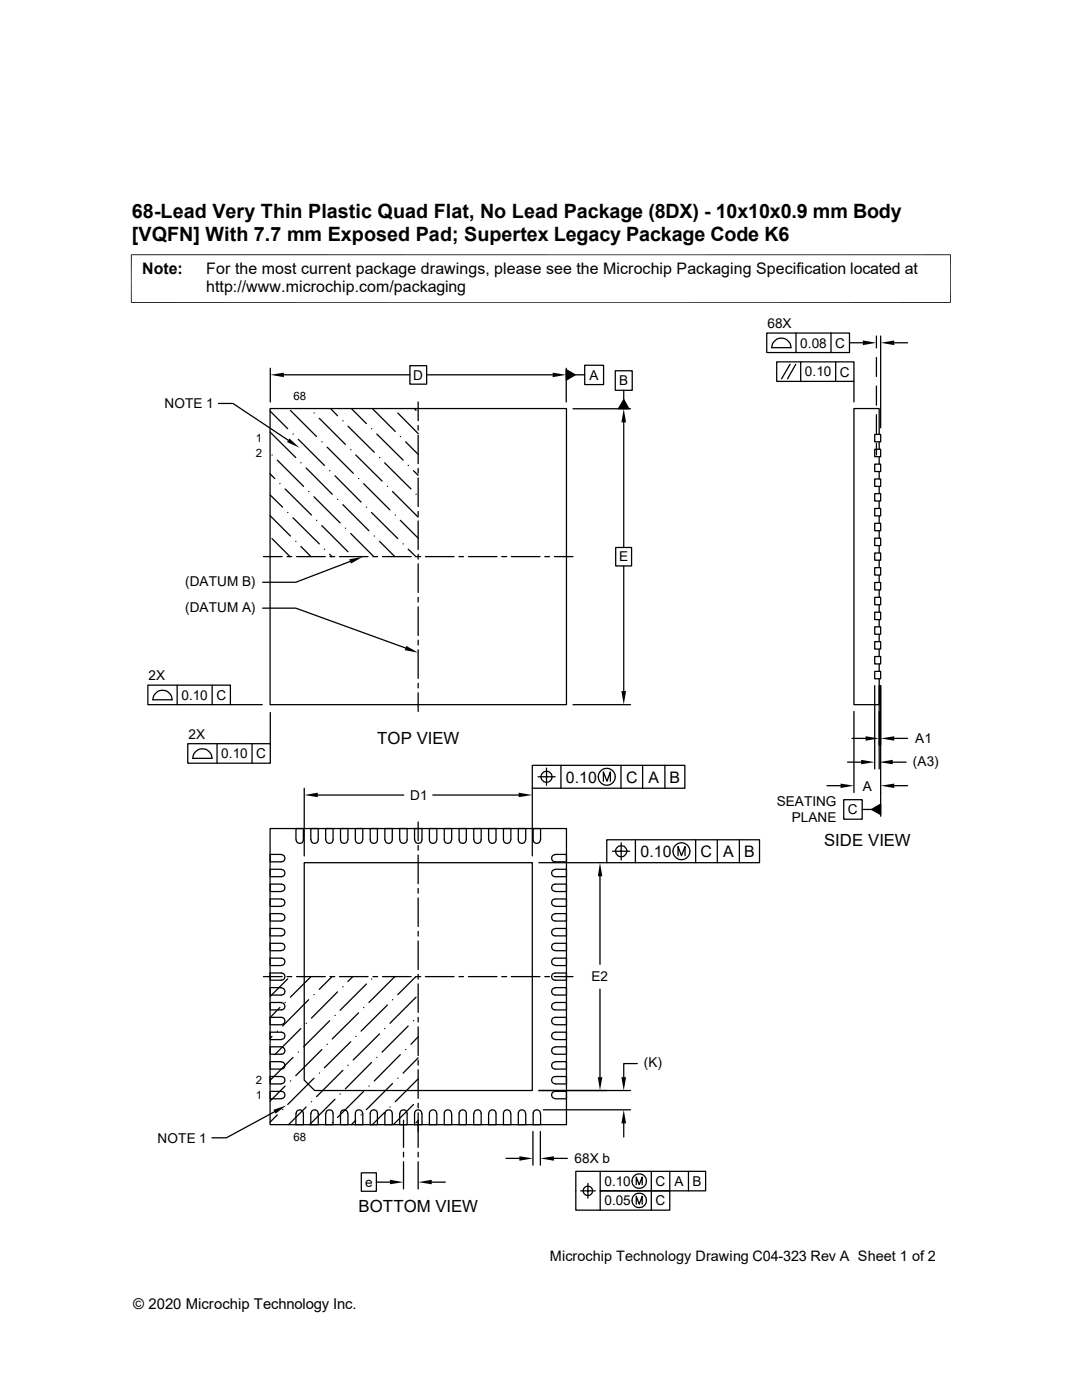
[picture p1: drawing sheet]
<svg xmlns="http://www.w3.org/2000/svg" width="216mm" height="279mm" viewBox="0 0 216 279" stroke-linecap="round" stroke-linejoin="round" font-family="sans-serif">
<g fill="none" stroke="#000" stroke-width=".25">
<path d="M53.9 73.5v6.7M56.6 74.8h25.2M81.8 73h3.3v3.7h-3.3zM85.1 74.8h25.2M113 73.8l1.8 1-1.8 1.1zM113 73.5v6.7M114.8 74.8h1.9M116.7 72.9h3.7v3.9h-3.7zM122.8 74h3.4v3.9h-3.4zM124.5 79.8l1 1.8h-2.1zM124.5 77.9v1.9M153 66.5h16.5v3.9h-16.5z"/>
<path d="M154 69.4h3.9M154 69.4a1.9 1.9 0 0 1 1.9-1.9 1.9 1.9 0 0 1 1.9 1.9M155 72.2h15.4v3.9h-15.4zM157.6 72.7l-1.6 2.9M158.8 72.7l-1.7 2.9M158.8 66.5v3.9M159.8 72.2v3.9M165.8 66.5v3.9M166.8 72.2v3.9M169.5 68.4h2.7M170.4 76.1v4.1M174.9 67.1v2.3"/>
<path d="M174.9 71.3v3.8M174.9 77v3.9M175.7 67.1v18.3M178.4 68.4h2.7M43.6 80.5h2.9l11 7.3M53.9 81.5h59.1v59.1h-59.1zM53.9 98.8l2.5 2.4M53.9 94.6l.9 .9M53.9 86.2l5.1 5.1M53.9 82l3.5 3.6M54.3 90.8h.1M55.3 91.8l5.3 5.3"/>
<path d="M55.8 96.5h.1M56.9 97.6l5.2 5.2M58 81.9l5.2 5.2M58.5 86.6h.1M59.5 87.7l5.2 5.2M60 92.4h.1M61.1 93.4l5.2 5.2M61.6 98.1h.1M62.7 99.1l5.2 5.3M62.7 82.4h.1M63.7 83.5l5.2 5.2M64.2 88.2h.1"/>
<path d="M65.3 89.2l5.2 5.2M65.8 93.9h.1M66 81.5l1.4 1.5M66.8 95l5.3 5.2M67.4 99.7h.1M68.4 84h.1M69.4 85l5.3 5.3M70 89.7h.1M70.1 81.5l3 3M71 90.8l5.2 5.2M71.5 95.5h.1M72.6 96.5l5.2 5.3"/>
<path d="M74.1 85.6h.1M74.3 81.5l4.6 4.6M75.2 86.6l5.2 5.2M75.7 91.3h.1M76.8 92.4l5.2 5.2M77.3 97.1h.1M78.3 98.1l5.1 5.1M79.4 82.4l4 4.1M79.9 87.1h.1M80.9 88.2l2.5 2.5M81.4 92.9h.1M82.5 93.9l.9 1"/>
<path d="M82.7 81.5l.3 .4M83 98.6h.1M83.4 80.2v3.7M83.4 84.9v1M83.4 86.8v5.7M83.4 93.5v.9M83.4 95.4v5.7M114.3 81.6h11.5M124.5 84.3v25M174.5 98.5h1.2v1.5h-1.2zM174.5 95.6h1.2v1.5h-1.2zM174.5 92.6h1.2v1.5h-1.2z"/>
<path d="M174.5 89.7h1.2v1.4h-1.2zM174.5 86.7h1.2v1.5h-1.2zM174.9 82.8v3.8M174.9 88.5v2.3M175.4 86.7v-5.2h-5v59.1h5v-5.1M175.4 88.2v1.5M175.4 91.1v1.5M175.4 94.1v1.5M175.4 97.1v1.4M175.4 100v1.5M52.6 111.1h3.7M53.9 102.9l4.1 4.1"/>
<path d="M54.3 107.5l3.6 3.6M57.3 111.1h.9M57.4 102.3h.1M58.5 103.3l5.2 5.2M59 108h.1M59.2 111.1h5.7M60 109.1l2.1 2M63.2 103.8h.1M64.2 104.9l5.2 5.2M64.7 109.6h.1M65.8 110.6l.5 .5M65.8 111.1h1"/>
<path d="M67.7 111.1h5.7M68.4 100.7l5.2 5.2M68.9 105.4h.1M69.8 112.1l-10.8 4.1h-6.6M70 106.5l4.6 4.6M73.1 101.2h.1M74.1 102.3l5.3 5.2M74.4 111.1h1M74.7 107h.1M75.7 108l3.1 3.1M76.3 111.1h5.7M78.9 102.8h.1"/>
<path d="M79.9 103.8l3.5 3.6M80.4 108.5h.1M81.4 109.6l1.6 1.5h.9M83.4 102.1v.9M83.4 104v5.7M83.4 110.6v1M83.4 112.5v5.7M83.4 119.2v.9M84.9 111.1h5.7M91.6 111.1h.9M93.5 111.1h5.7M100.1 111.1h1"/>
<path d="M102 111.1h5.7M108.7 111.1h.9M110.6 111.1h3.7M122.9 109.3h3.1v3.6h-3.1zM124.5 112.9v25M174.5 119.2h1.2v1.5h-1.2zM174.5 116.2h1.2v1.5h-1.2zM174.5 113.3h1.2v1.5h-1.2zM174.5 110.4h1.2v1.4h-1.2zM174.5 107.4h1.2v1.5h-1.2zM174.5 104.4h1.2v1.5h-1.2zM174.5 101.5h1.2v1.5h-1.2z"/>
<path d="M175.4 103v1.4M175.4 105.9v1.5M175.4 108.9v1.5M175.4 111.8v1.5M175.4 114.8v1.4M175.4 117.7v1.5M29.5 136.7h16.5v3.9h-16.5zM30.5 139.7h3.9M30.5 139.7a1.9 1.9 0 0 1 1.9-1.9 1.9 1.9 0 0 1 1.9 1.9M35.3 136.7v3.9M42.3 136.7v3.9M52.4 121.4h6.6l21.9 7.9"/>
<path d="M83.4 121.1v5.7M83.4 127.8v.9M83.4 129.7v5.7M83.4 136.4v.9M83.4 138.3v3.7M174.5 134h1.2v1.5h-1.2zM174.5 131h1.2v1.5h-1.2zM174.5 128.1h1.2v1.4h-1.2zM174.5 125.1h1.2v1.5h-1.2zM174.5 122.2h1.2v1.5h-1.2zM174.5 136.8v16.7M175.4 120.7v1.5"/>
<path d="M175.4 123.7v1.4M175.4 126.6v1.5M175.4 129.5v1.5M175.4 132.5v1.5M175.4 136.8v16.7M175.7 136.8v26.1M37.5 148.4h16.4v3.9h-16.4zM42.3 151.3a1.9 1.9 0 0 0-1.9-1.9 1.9 1.9 0 0 0-1.9 1.9h3.8M43.3 148.4v3.9M46 140.6h6.3M50.3 148.4v3.9M53.9 142.2v6.2"/>
<path d="M60.7 157.3v13.5M63.4 158.7h17.2M86.4 158.7h17.1M106.2 152.7h30.5v4.6h-30.5zM106.2 157.3v13.5M107.4 155h3.4M109.1 153.3v3.4M111.9 152.7v4.6M114.3 140.6h11.5M120.4 155.9v-1.8l.7 1.8 .7-1.8v1.8M123.9 152.7v4.6M128.2 152.7v4.6"/>
<path d="M132.7 152.7v4.6M165 156.8h2.7M168.4 159.6h3.6v3.9h-3.6zM169.1 152.1h2.7M170 147.4h2.7M170.4 142v16.2M178.1 152.1h2.7M178.4 147.4h2.7M178.4 156.8h2.7M53.9 165.4h59.1v59.1h-59.1zM56.1 170.5h-2.2v1.5h2.2a.72 .72 0 0 0 .8-.7 .72 .72 0 0 0-.8-.7M56.1 173.5h-2.2v1.5h2.2a.72 .72 0 0 0 .8-.8 .72 .72 0 0 0-.8-.7"/>
<path d="M56.1 177.9a.72 .72 0 0 0 .8-.7 .72 .72 0 0 0-.8-.8h-2.2v1.5h2.2M59.1 167.6v-2.2h1.4v2.2a.72 .72 0 0 1-.7 .7 .72 .72 0 0 1-.7-.7M60.7 172.2h45.5v45.4h-43.4l-2.1-2zM62 167.6v-2.2h1.5v2.2a.72 .72 0 0 1-.7 .7 .72 .72 0 0 1-.7-.7M65 165.4h1.5v2.2a.74 .74 0 0 1-.8 .7 .74 .74 0 0 1-.7-.7zM69.4 167.6a.72 .72 0 0 1-.7 .7 .72 .72 0 0 1-.8-.7v-2.2h1.5v2.2M72.3 167.6a.72 .72 0 0 1-.7 .7 .72 .72 0 0 1-.7-.7v-2.2h1.5v2.2M73.9 165.4h1.4v2.2a.72 .72 0 0 1-.7 .7 .72 .72 0 0 1-.7-.7zM76.8 167.6v-2.2h1.5v2.2a.72 .72 0 0 1-.7 .7 .72 .72 0 0 1-.8-.7M79.8 167.6v-2.2h1.4v2.2a.72 .72 0 0 1-.7 .7 .72 .72 0 0 1-.7-.7M82.7 167.6v-2.2h1.5v2.2a.72 .72 0 0 1-.7 .7 .72 .72 0 0 1-.7-.7M83.4 164v3.8"/>
<path d="M83.4 168.7v1M83.4 170.6v5.8M83.4 177.3v1M83.4 179.2v5.7M87.1 167.6a.72 .72 0 0 1-.7 .7 .72 .72 0 0 1-.7-.7v-2.2h1.5v2.2M90.1 167.6a.72 .72 0 0 1-.7 .7 .72 .72 0 0 1-.8-.7v-2.2h1.5v2.2M91.6 165.4h1.4v2.2a.72 .72 0 0 1-.7 .7 .72 .72 0 0 1-.7-.7zM94.5 167.6v-2.2h1.5v2.2a.72 .72 0 0 1-.7 .7 .72 .72 0 0 1-.7-.7M97.5 167.6v-2.2h1.5v2.2a.72 .72 0 0 1-.7 .7 .72 .72 0 0 1-.8-.7M100.5 165.4h1.4v2.2a.72 .72 0 0 1-.7 .7 .72 .72 0 0 1-.7-.7zM104.9 167.6a.72 .72 0 0 1-.8 .7 .72 .72 0 0 1-.7-.7v-2.2h1.5v2.2M107.5 172.2h13.6"/>
<path d="M107.8 167.6a.72 .72 0 0 1-.7 .7 .72 .72 0 0 1-.7-.7v-2.2h1.5v2.2M110.8 177.9a.72 .72 0 0 1-.7-.7 .72 .72 0 0 1 .7-.8h2.2v1.5h-2.2M110.8 173.5h2.2v1.5h-2.2a.72 .72 0 0 1-.7-.8 .72 .72 0 0 1 .7-.7M110.8 170.5h2.2v1.5h-2.2a.72 .72 0 0 1-.7-.7 .72 .72 0 0 1 .7-.7M119.7 174.9v17.5M121.1 167.6h30.5v4.6h-30.5zM122.2 169.9h3.4M122.8 169.9a1.14 1.14 0 0 1 1.2-1.1 1.14 1.14 0 0 1 1.1 1.1M122.9 169.9a1.1 1.1 0 0 0 1.1 1.1 1.1 1.1 0 0 0 1.1-1.1M124 168.2v3.4M126.8 167.6v4.6M135.3 170.8v-1.8l.7 1.8 .7-1.8v1.8"/>
<path d="M138.8 167.6v4.6M143.1 167.6v4.6M147.5 167.6v4.6M172 161.5h1.9M173.9 161.5l1.8-1v2.1zM52.6 194.9h3.7M53.9 194.2h2.2a.72 .72 0 0 1 .8 .7 .72 .72 0 0 1-.8 .7h-2.2zM56.1 180.8a.72 .72 0 0 0 .8-.7 .72 .72 0 0 0-.8-.7h-2.2v1.5h2.2M56.1 182.3h-2.2v1.5h2.2a.72 .72 0 0 0 .8-.7 .72 .72 0 0 0-.8-.7M56.1 185.3h-2.2v1.5h2.2a.72 .72 0 0 0 .8-.7 .72 .72 0 0 0-.8-.8M56.1 189.7a.72 .72 0 0 0 .8-.7 .72 .72 0 0 0-.8-.7h-2.2v1.4h2.2M56.1 192.7a.72 .72 0 0 0 .8-.8 .72 .72 0 0 0-.8-.7h-2.2v1.5h2.2"/>
<path d="M56.1 197.1h-2.2v1.5h2.2a.72 .72 0 0 0 .8-.7 .72 .72 0 0 0-.8-.8M57.3 194.9h.9M57.4 195.4l-3.5 3.5M59.2 194.9h5.7M61.6 199.5l-5.2 5.3M62.1 194.9l-4.1 4.1M62.7 198.5h.1M65.8 194.9h1M66.3 194.9l-2.6 2.5M67.4 198l-5.3 5.2M67.7 194.9h5.7M68.4 196.9h.1"/>
<path d="M70.4 194.9l-1 1M73.1 196.4l-5.2 5.2M74.1 195.4h.1M74.4 194.9h1M76.3 194.9h5.7M78.3 199.5h.1M78.8 194.9l-5.2 5.2M83 199l-5.2 5.2M83.4 185.9v.9M83.4 187.8v5.7M83.4 194.4v1M83.4 196.3v5.8"/>
<path d="M83.9 194.9h-.9l-3.6 3.6M84.9 194.9h5.7M91.6 194.9h.9M93.5 194.9h5.7M100.1 194.9h1M102 194.9h5.7M108.7 194.9h.9M110.2 194.5l.6-.3h2.2v1.4h-2.2a.72 .72 0 0 1-.7-.4 .72 .72 0 0 1 .1-.7zM110.6 194.9h3.7M110.8 197.1h2.2v1.5h-2.2a.72 .72 0 0 1-.7-.7 .72 .72 0 0 1 .7-.8M110.8 192.7a.72 .72 0 0 1-.7-.8 .72 .72 0 0 1 .7-.7h2.2v1.5h-2.2M110.8 189.7a.72 .72 0 0 1-.7-.7 .72 .72 0 0 1 .7-.7h2.2v1.4h-2.2"/>
<path d="M110.8 185.3h2.2v1.5h-2.2a.72 .72 0 0 1-.7-.7 .72 .72 0 0 1 .7-.8M110.8 182.3h2.2v1.5h-2.2a.72 .72 0 0 1-.7-.7 .72 .72 0 0 1 .7-.7M110.8 180.8a.72 .72 0 0 1-.7-.7 .72 .72 0 0 1 .7-.7h2.2v1.5h-2.2M119.7 197.4v17.6M53.9 200.1h2.2a.72 .72 0 0 1 .8 .7 .72 .72 0 0 1-.8 .7h-2.2zM53.9 214.8h2.2a.74 .74 0 0 1 .8 .8 .74 .74 0 0 1-.8 .7h-2.2zM54.3 206.8l-.4 .4M55.3 205.8h.1M55.8 201.1l-1.9 2M56.1 204.5a.72 .72 0 0 0 .8-.7 .72 .72 0 0 0-.8-.8h-2.2v1.5h2.2M56.1 207.4a.72 .72 0 0 0 .8-.7 .72 .72 0 0 0-.8-.7h-2.2v1.5h2.2M56.1 208.9h-2.2v1.5h2.2a.72 .72 0 0 0 .8-.7 .72 .72 0 0 0-.8-.7"/>
<path d="M56.1 211.9h-2.2v1.5h2.2a.72 .72 0 0 0 .8-.8 .72 .72 0 0 0-.8-.7M56.1 219.2a.72 .72 0 0 0 .8-.7 .72 .72 0 0 0-.8-.7h-2.2v1.5h2.2M56.9 200.1h.1M56.9 216.7l-3 3.1M58 215.7h.1M58.5 211l-4.6 4.6M59.5 210h.1M60 205.3l-5.2 5.2M61.1 204.2h.1M62.1 219.9h.1M62.7 215.2l-5.3 5.2M63.7 214.2h.1"/>
<path d="M64.2 209.5l-5.2 5.2M65.3 208.4h.1M65.8 203.7l-5.2 5.2M66.8 202.6h.1M66.8 219.4l-5 5.1M67.9 218.3h.1M68.4 213.6l-5.2 5.3M69.4 212.6h.1M70 207.9l-5.3 5.2M71 206.8h.1M71.5 202.1l-5.2 5.2M72.6 201.1h.1"/>
<path d="M72.6 217.8l-5.2 5.2M73.6 216.7h.1M74.1 212l-5.2 5.3M75.2 211h.1M75.7 206.3l-5.2 5.2M76.8 205.3h.1M77.3 200.6l-5.2 5.2M78.3 216.2l-5.2 5.2M79.4 215.2h.1M79.9 210.5l-5.2 5.2M80.9 209.5h.1M81.4 204.8l-5.2 5.2"/>
<path d="M82.5 203.7h.1M83.4 206.9l-1.4 1.5M83.4 211.1l-3 3.1M83.4 215.3l-4.5 4.6M83.4 203v1M83.4 204.9v5.8M83.4 211.6v1M83.4 213.5v5.7M107.5 217.6h18.3M110.2 200.4l.6-.3h2.2v1.4h-2.2a.72 .72 0 0 1-.7-.3 .72 .72 0 0 1 .1-.8zM110.4 215l.4-.2h2.2v1.5h-2.2a.73 .73 0 0 1-.7-.5 .73 .73 0 0 1 .3-.8zM110.8 219.2a.72 .72 0 0 1-.7-.7 .72 .72 0 0 1 .7-.7h2.2v1.5h-2.2"/>
<path d="M110.8 211.9h2.2v1.5h-2.2a.72 .72 0 0 1-.7-.8 .72 .72 0 0 1 .7-.7M110.8 208.9h2.2v1.5h-2.2a.72 .72 0 0 1-.7-.7 .72 .72 0 0 1 .7-.7M110.8 207.4a.72 .72 0 0 1-.7-.7 .72 .72 0 0 1 .7-.7h2.2v1.5h-2.2M110.8 204.5a.72 .72 0 0 1-.7-.7 .72 .72 0 0 1 .7-.8h2.2v1.5h-2.2M127.2 212.3h-2.7v2.7M54.8 221.9l-9.6 5.2h-2.9M55.3 222.5l-1.4 1.4M56.4 221.4h.1M59.1 222.2v2.3h1.4v-2.3a.72 .72 0 0 0-.7-.7 .72 .72 0 0 0-.7 .7M61.1 220.9l-3.5 3.6M62 222.2v2.3h1.5v-2.3a.72 .72 0 0 0-.7-.7 .72 .72 0 0 0-.7 .7M65.2 221.8a.73 .73 0 0 1 .8-.3 .73 .73 0 0 1 .5 .7v2.3h-1.5v-2.3z"/>
<path d="M66.3 224.1h.1M69.4 222.2a.72 .72 0 0 0-.7-.7 .72 .72 0 0 0-.8 .7v2.3h1.5v-2.3M71 223.6l-.9 .9M72.1 222.5h.1M72.1 234.1h3v3.6h-3zM72.3 222.2a.72 .72 0 0 0-.7-.7 .72 .72 0 0 0-.7 .7v2.3h1.5v-2.3M74 221.8a.73 .73 0 0 1 .8-.3 .73 .73 0 0 1 .5 .7v2.3h-1.4v-2.3zM75.1 235.9h2.7M76.8 222l-2.5 2.5M76.8 222.2v2.3h1.5v-2.3a.72 .72 0 0 0-.7-.7 .72 .72 0 0 0-.8 .7M77.8 220.9h.1M79.8 222.2v2.3h1.4v-2.3a.72 .72 0 0 0-.7-.7 .72 .72 0 0 0-.7 .7"/>
<path d="M80.5 223.6v5.4M80.5 230v.9M80.5 231.9v5.4M82.5 220.4l-4 4.1M83.4 223.6l-.4 .5M83.4 220.2v.9M83.4 222.1v6.9M83.4 230v.9M83.4 231.9v5.4M84.2 222.2a.72 .72 0 0 0-.8-.7 .72 .72 0 0 0-.7 .7v2.3h1.5v-2.3M86.1 235.9h2.8M87.1 222.2a.72 .72 0 0 0-.7-.7 .72 .72 0 0 0-.7 .7v2.3h1.5v-2.3"/>
<path d="M90.1 222.2a.72 .72 0 0 0-.7-.7 .72 .72 0 0 0-.8 .7v2.3h1.5v-2.3M91.7 221.8a.73 .73 0 0 1 .8-.3 .73 .73 0 0 1 .5 .7v2.3h-1.4v-2.3zM94.5 222.2v2.3h1.5v-2.3a.72 .72 0 0 0-.7-.7 .72 .72 0 0 0-.7 .7M97.5 222.2v2.3h1.5v-2.3a.72 .72 0 0 0-.7-.7 .72 .72 0 0 0-.8 .7M100.6 221.8a.76 .76 0 0 1 .8-.3 .76 .76 0 0 1 .5 .7v2.3h-1.4v-2.3zM101 231.2h2.6M104.9 222.2a.72 .72 0 0 0-.8-.7 .72 .72 0 0 0-.7 .7v2.3h1.5v-2.3M106.3 225.8v6.7M107.8 222.2a.72 .72 0 0 0-.7-.7 .72 .72 0 0 0-.7 .7v2.3h1.5v-2.3M107.8 225.8v6.7M108.4 221.5h17.4M110.5 231.2h2.7"/>
<path d="M115.9 237.7h2.9M117.3 236.2v2.9M119.8 233.8v3.9h13.8v3.8h-18.7v-7.7h25.9v3.9h-21v3.8M124.5 224.2v2.7M127 236.4v-1.5l.6 1.5 .5-1.5v1.5M130 233.8v7.7M133.6 233.8v3.9M137.4 233.8v3.9M127 240.3v-1.5l.6 1.5 .5-1.5v1.5"/>
<circle cx="109" cy="155" r="1.11"/>
<circle cx="121.1" cy="155" r="1.69"/>
<circle cx="136" cy="169.9" r="1.69"/>
<circle cx="117.3" cy="237.7" r=".94"/>
<circle cx="127.5" cy="239.6" r="1.45"/>
<circle cx="127.5" cy="235.7" r="1.45"/>
</g>
<g fill="#000">
<path d="M53.9 74.8l2.7-.4v.9zM110.3 74.4l2.7 .4-2.7 .5zM113 73.8l1.8 1-1.8 1.1zM172.2 67.9l2.7 .5-2.7 .5zM175.7 68.4l2.7-.5v1zM57.7 87.5l2.1 1.9-2.5-1.2zM124.5 81.6l.4 2.7h-.9zM124.5 79.8l1 1.8h-2.1zM69.7 111.6l2.7-.5-2.4 1.4zM81.1 128.9l2.3 1.4-2.6-.5zM124 137.9h.9l-.4 2.7zM60.7 158.7l2.7-.5v.9z"/>
<path d="M103.5 158.2l2.7 .5-2.7 .4zM167.7 156.4l2.7 .4-2.7 .5zM171.8 151.6l2.7 .5-2.7 .4zM172.7 146.9l2.7 .5-2.7 .4zM175.4 152.1l2.7-.5v.9zM175.7 147.4l2.7-.5v.9zM175.7 156.8l2.7-.4v.9zM119.7 172.2l.5 2.7h-.9zM173.9 161.5l1.8-1v2.1zM119.3 215h.9l-.5 2.6zM124 215h.9l-.4 2.6zM54.6 221.5l2.5-.9-2.1 1.7z"/>
<path d="M77.8 235.5l2.7 .4-2.7 .4zM83.4 235.9l2.7-.4v.8zM103.6 230.8l2.7 .4-2.7 .4zM107.8 231.2l2.7-.4v.8zM124.5 221.5l.4 2.7h-.9z"/>
</g>
<path d="M26.1 50.8h163.6M26.2 50.8v9.7M189.7 50.8v9.7M26.1 60.4h163.6" fill="none" stroke="#000" stroke-width=".2"/>
<g font-size="3.9">
<text x="26.3" y="43.5">68-Lead Very Thin Plastic Quad Flat, No Lead Package (8DX) - 10x10x0.9 mm Body</text>
<text x="26.3" y="48">[VQFN] With 7.7 mm Exposed Pad; Supertex Legacy Package Code K6</text>
</g>
<g font-size="3.3">
<text x="75.3" y="148.5">TOP VIEW</text>
<text x="164.4" y="168.8">SIDE VIEW</text>
<text x="71.5" y="241.9">BOTTOM VIEW</text>
</g>
<g font-size="3.2">
<text x="28.4" y="54.6">Note:</text>
<text x="41.1" y="54.6">For the most current package drawings, please see the Microchip Packaging Specification located at</text>
<text x="41.1" y="58.3">http://www.microchip.com/packaging</text>
<text x="112.9" y="156.2">0.10</text>
<text x="124.9" y="156.2">C</text>
<text x="129.4" y="156.2">A</text>
<text x="133.6" y="156.2">B</text>
<text x="127.8" y="171">0.10</text>
<text x="139.8" y="171">C</text>
<text x="144.3" y="171">A</text>
<text x="148.5" y="171">B</text>
</g>
<text font-size="3" x="26.6" y="261.3">© 2020 Microchip Technology Inc.</text>
<text font-size="2.9" x="109.7" y="251.6">Microchip Technology Drawing C04-323 Rev A Sheet 1 of 2</text>
<g font-size="2.7">
<text x="153.1" y="65.5">68X</text>
<text x="159.7" y="69.4">0.08</text>
<text x="166.7" y="69.4">C</text>
<text x="82.5" y="75.8">D</text>
<text x="117.6" y="75.8">A</text>
<text x="123.5" y="76.9">B</text>
<text x="160.6" y="75.1">0.10</text>
<text x="167.6" y="75.1">C</text>
<text x="32.8" y="81.5">NOTE 1</text>
<text x="123.5" y="112.1">E</text>
<text x="37" y="116.9">(DATUM B)</text>
<text x="37" y="122">(DATUM A)</text>
<text x="29.6" y="135.8">2X</text>
<text x="36.2" y="139.7">0.10</text>
<text x="43.2" y="139.7">C</text>
<text x="37.6" y="147.4">2X</text>
<text x="182.6" y="148.3">A1</text>
<text x="44.2" y="151.3">0.10</text>
<text x="51.1" y="151.3">C</text>
<text x="182.2" y="152.8">(A3)</text>
<text x="81.9" y="159.6">D1</text>
<text x="155" y="160.9">SEATING</text>
<text x="172.2" y="157.8">A</text>
<text x="158" y="164.1">PLANE</text>
<text x="169.2" y="162.5">C</text>
<text x="118" y="195.9">E2</text>
<text x="128.5" y="212.9">(K)</text>
<text x="31.5" y="228">NOTE 1</text>
<text x="114.6" y="232.2">68X b</text>
<text x="72.9" y="236.9">e</text>
<text x="120.6" y="236.7">0.10</text>
<text x="130.8" y="236.7">C</text>
<text x="134.6" y="236.7">A</text>
<text x="138.2" y="236.7">B</text>
<text x="120.6" y="240.5">0.05</text>
<text x="130.8" y="240.5">C</text>
</g>
<g font-size="2.3">
<text x="58.5" y="79.9">68</text>
<text x="51.1" y="88.3">1</text>
<text x="51.1" y="91.3">2</text>
<text x="51.1" y="216.4">2</text>
<text x="51.1" y="219.4">1</text>
<text x="58.5" y="227.8">68</text>
</g>
</svg>
